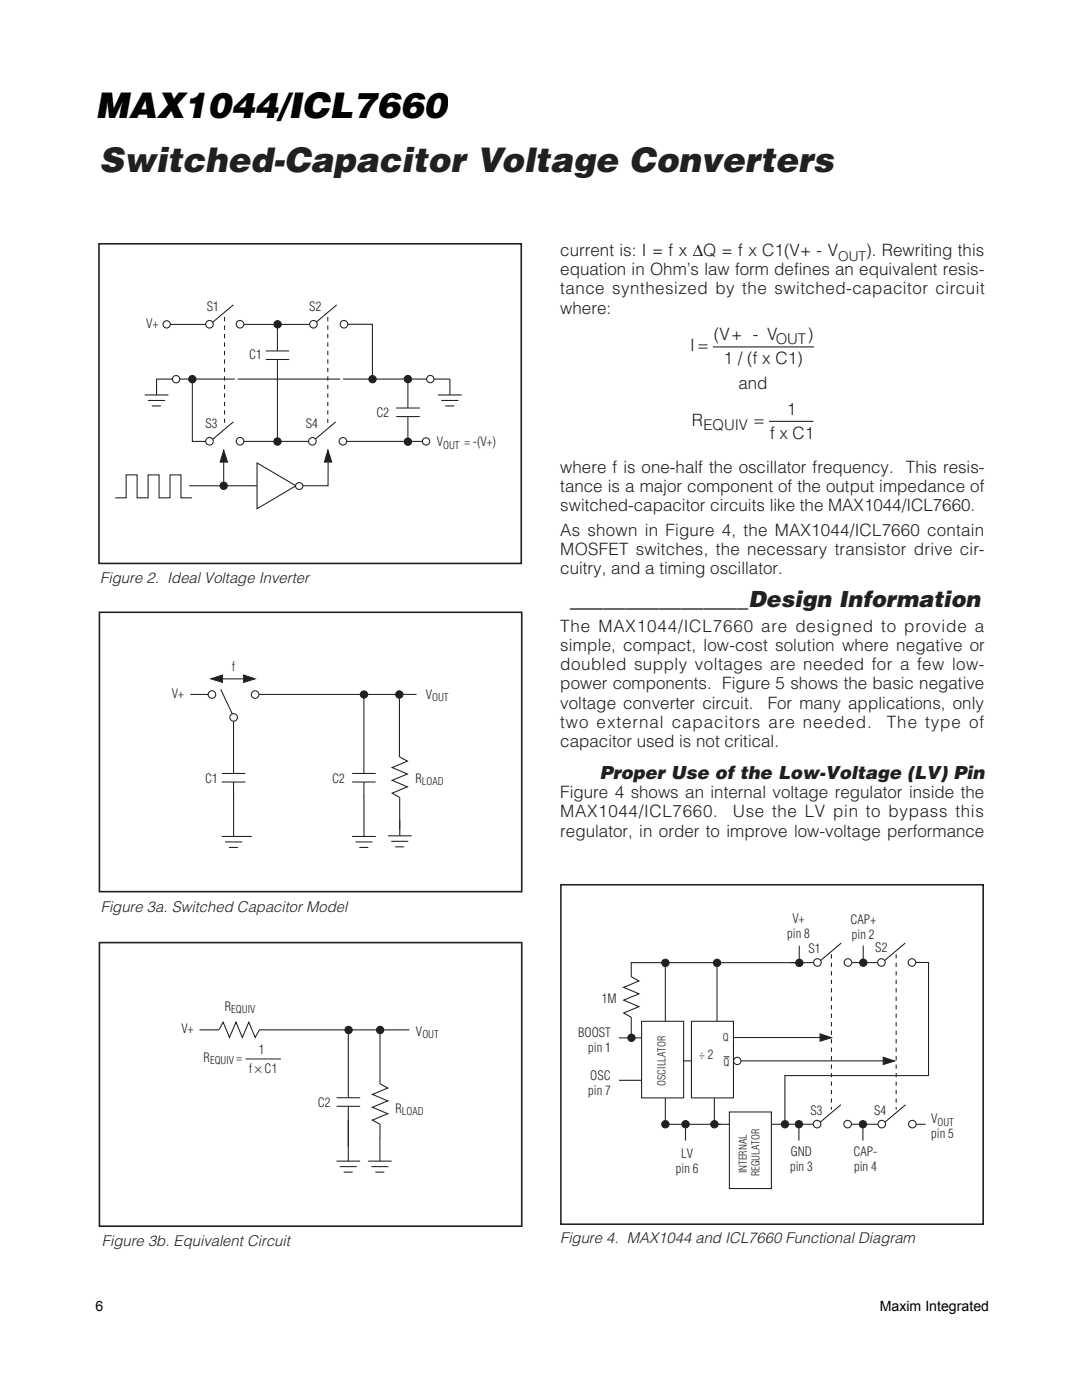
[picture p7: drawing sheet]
<svg xmlns="http://www.w3.org/2000/svg" width="216mm" height="279mm" viewBox="0 0 216 279" stroke-linecap="round" stroke-linejoin="round" font-family="sans-serif">
<path d="M142.2 69.2h20.2M153.4 84.1h8.9" fill="none" stroke="#231f20" stroke-width=".21"/>
<g fill="#fff">
<path d="M169 252.3h27v3.1h-27z"/>
<path d="M19.9 48.8h84v63.5h-84z"/>
</g>
<path d="M38.3 99.3l-2.2 .1v-4.6h-2.2v4.5l-2.2 .1v-4.6h-2.1v4.5l-2.2 .1v-4.6h-2.2v4.5l-2.2 .1" fill="none" stroke="#231f20" stroke-width=".21"/>
<circle cx="38.4" cy="75.7" r=".73" fill="#231f20"/>
<circle cx="38.4" cy="75.7" r=".73" fill="none" stroke="#231f20" stroke-width=".21"/>
<circle cx="55.4" cy="64.7" r=".73" fill="#231f20"/>
<circle cx="55.4" cy="64.7" r=".73" fill="none" stroke="#231f20" stroke-width=".21"/>
<circle cx="44.6" cy="96.9" r=".73" fill="#231f20"/>
<circle cx="44.6" cy="96.9" r=".73" fill="none" stroke="#231f20" stroke-width=".21"/>
<circle cx="55.4" cy="88.1" r=".73" fill="#231f20"/>
<circle cx="55.4" cy="88.1" r=".73" fill="none" stroke="#231f20" stroke-width=".21"/>
<circle cx="81.4" cy="75.7" r=".73" fill="#231f20"/>
<circle cx="81.4" cy="75.7" r=".73" fill="none" stroke="#231f20" stroke-width=".21"/>
<circle cx="81.4" cy="88.1" r=".73" fill="#231f20"/>
<circle cx="81.4" cy="88.1" r=".73" fill="none" stroke="#231f20" stroke-width=".21"/>
<circle cx="85.9" cy="75.7" r=".73" fill="#fff"/>
<circle cx="85.9" cy="75.7" r=".73" fill="none" stroke="#231f20" stroke-width=".21"/>
<circle cx="33.3" cy="64.7" r=".73" fill="#fff"/>
<g fill="none" stroke="#231f20" stroke-width=".21">
<path d="M38.4 75.7v12.4h3.4M87.5 78.8h4.6M88.1 79.9h3.3M89.8 75.7v3.1M46.6 84.2l-4.6 3.8M67 84.2l-4.6 3.8M88.9 81h1.7"/>
<circle cx="33.3" cy="64.7" r=".73"/>
</g>
<circle cx="41.8" cy="88.1" r=".76" fill="#fff"/>
<circle cx="41.8" cy="88.1" r=".76" fill="none" stroke="#231f20" stroke-width=".21"/>
<circle cx="47.9" cy="88.1" r=".76" fill="#fff"/>
<circle cx="47.9" cy="88.1" r=".76" fill="none" stroke="#231f20" stroke-width=".21"/>
<circle cx="62.3" cy="88.1" r=".76" fill="#fff"/>
<circle cx="62.3" cy="88.1" r=".76" fill="none" stroke="#231f20" stroke-width=".21"/>
<circle cx="68.4" cy="88.1" r=".76" fill="#fff"/>
<g fill="none" stroke="#231f20" stroke-width=".21">
<path d="M34 64.7h7.8M46.6 60.8l-4.6 3.9M67.2 60.8l-4.6 3.9M48.7 88.1h12.9M69.2 88.1h15.8"/>
<circle cx="68.4" cy="88.1" r=".76"/>
</g>
<circle cx="41.8" cy="64.7" r=".76" fill="#fff"/>
<circle cx="41.8" cy="64.7" r=".76" fill="none" stroke="#231f20" stroke-width=".21"/>
<circle cx="47.9" cy="64.7" r=".76" fill="#fff"/>
<g fill="none" stroke="#231f20" stroke-width=".21">
<path d="M48.7 64.7h13.8"/>
<circle cx="47.9" cy="64.7" r=".76"/>
</g>
<circle cx="62.5" cy="64.7" r=".76" fill="#fff"/>
<circle cx="62.5" cy="64.7" r=".76" fill="none" stroke="#231f20" stroke-width=".21"/>
<circle cx="68.6" cy="64.7" r=".76" fill="#fff"/>
<g fill="none" stroke="#231f20" stroke-width=".21">
<path d="M53.1 70h4.5M53.1 71.7h4.5M55.4 64.7v5.4M55.4 71.7v15.7M81.4 76.4v5.1M79.1 81.4h4.6M79.1 83.1h4.6M81.4 83.1v4.9"/>
<circle cx="68.6" cy="64.7" r=".76"/>
</g>
<path d="M44.6 89.9l.8 2.3h-1.5z" fill="#231f20"/>
<path d="M44.6 89.9l.8 2.3h-1.5z" fill="none" stroke="#231f20" stroke-width=".21"/>
<path d="M65.4 89.9l.8 2.3h-1.5z" fill="#231f20"/>
<path d="M69.4 64.7h4.9v10.9M65.4 89.9l.8 2.3h-1.5z" fill="none" stroke="#231f20" stroke-width=".21"/>
<path d="M44.8 63.3v21.1M65.4 63.3v21.2" fill="none" stroke="#231f20" stroke-width=".21" stroke-dasharray=".8 .8" stroke-linecap="butt"/>
<circle cx="74.3" cy="75.7" r=".73" fill="#231f20"/>
<g fill="none" stroke="#231f20" stroke-width=".21">
<path d="M28.9 78.8h4.6M29.6 79.9h3.3M46.8 75.7h-15.6v3.1M47.4 75.7h20.5M68.5 75.7h16.6M86.6 75.7h3.2M30.4 81h1.6M44.6 91.4v4.8M65.5 91.4v5.5l-27.7 .1"/>
<circle cx="74.3" cy="75.7" r=".73"/>
</g>
<path d="M51.3 92.4l7.7 4.6-7.7 4.5z" fill="#fff"/>
<path d="M51.3 92.4l7.7 4.6-7.7 4.5z" fill="none" stroke="#231f20" stroke-width=".21"/>
<circle cx="59.7" cy="97" r=".71" fill="#fff"/>
<circle cx="59.7" cy="97" r=".71" fill="none" stroke="#231f20" stroke-width=".21"/>
<circle cx="35.1" cy="75.7" r=".73" fill="#fff"/>
<circle cx="35.1" cy="75.7" r=".73" fill="none" stroke="#231f20" stroke-width=".21"/>
<circle cx="85" cy="88.1" r=".73" fill="#fff"/>
<circle cx="85" cy="88.1" r=".73" fill="none" stroke="#231f20" stroke-width=".21"/>
<path d="M19.7 48.7h84.3v63.7h-84.3z" fill="none" stroke="#231f20" stroke-width=".32"/>
<g fill="#fff">
<path d="M19.6 113.9h85.1v6.8h-85.1z"/>
<path d="M20 122.4h83.9v55.4h-83.9z"/>
</g>
<g fill="none" stroke="#231f20" stroke-width=".21">
<path d="M38 138.6h3.6M44 137.6l2.4 4.9M44.4 135.5h4.2M51.7 138.6h31.4M72.6 139.3v15.1M44.3 154.4h4.6M44.3 156.1h4.6M46.6 143.9v10.5M46.6 156.1v10.9M70.3 154.4h4.6M70.3 156.1h4.6M72.6 156.1v10.9"/>
<path d="M44.3 166.9h5.9M45 168h3.2M45.8 169.1h1.6M70.3 166.9h4.6M71 168h3.3M71.8 169.1h1.6M77.5 166.8h4.6M78.1 167.9h3.3M78.9 169h1.7M79.8 163.6v3.2"/>
</g>
<circle cx="42.3" cy="138.6" r=".76" fill="#fff"/>
<circle cx="42.3" cy="138.6" r=".76" fill="none" stroke="#231f20" stroke-width=".21"/>
<circle cx="50.9" cy="138.6" r=".76" fill="#fff"/>
<circle cx="50.9" cy="138.6" r=".76" fill="none" stroke="#231f20" stroke-width=".21"/>
<circle cx="46.6" cy="143.2" r=".76" fill="#fff"/>
<g fill="none" stroke="#231f20" stroke-width=".21">
<path d="M79.7 139.4v11.7M79.8 151.1l1.5 .8-3.1 1.3 3.1 1.3-3.1 1.2 3.1 1.3-3.1 1.3 1.6 .9v6.4"/>
<circle cx="46.6" cy="143.2" r=".76"/>
</g>
<path d="M42.1 135.5l2.3-.8v1.5z" fill="#231f20"/>
<path d="M42.1 135.5l2.3-.8v1.5z" fill="none" stroke="#231f20" stroke-width=".21"/>
<path d="M48.6 134.7l2.3 .8-2.3 .7z" fill="#231f20"/>
<path d="M48.6 134.7l2.3 .8-2.3 .7z" fill="none" stroke="#231f20" stroke-width=".21"/>
<circle cx="72.6" cy="138.6" r=".73" fill="#231f20"/>
<circle cx="72.6" cy="138.6" r=".73" fill="none" stroke="#231f20" stroke-width=".21"/>
<circle cx="79.7" cy="138.6" r=".73" fill="#231f20"/>
<g fill="none" stroke="#231f20" stroke-width=".21">
<path d="M39.8 205.5h3.9M43.7 205.5l.8-1.5 1.3 3 1.3-3 1.3 3 1.2-3 1.3 3 .9-1.5M51.7 205.5h30M67.2 219.1h4.6M69.5 206.3v12.8M75.8 205.5v10.8l1.6 .8-3.1 1.3 3.1 1.3-3.1 1.3 3.1 1.3-3.1 1.2 1.5 .9v7.4M67.2 231.7h4.6M67.2 220.8h4.6M67.9 232.8h3.2M68.6 233.9h1.7M69.5 220.8v11M73.5 231.7h4.6"/>
<path d="M74.2 232.8h3.2M75 233.9h1.6"/>
<circle cx="79.7" cy="138.6" r=".73"/>
</g>
<path d="M19.8 122.2h84.3v55.7h-84.3z" fill="none" stroke="#231f20" stroke-width=".32"/>
<path d="M49 211.3h7" fill="none" stroke="#231f20" stroke-width=".2"/>
<circle cx="69.6" cy="205.6" r=".73" fill="#231f20"/>
<circle cx="69.6" cy="205.6" r=".73" fill="none" stroke="#231f20" stroke-width=".21"/>
<circle cx="75.9" cy="205.6" r=".73" fill="#231f20"/>
<g fill="none" stroke="#231f20" stroke-width=".21">
<path d="M126 194.9l1.5 .9-3.1 1.2 3.1 1.3-3.1 1.3 3.1 1.3-3.1 1.3 1.6 .8M159.7 192.1h-33.7v2.8M126 203v4.1"/>
<circle cx="75.9" cy="205.6" r=".73"/>
</g>
<path d="M19.8 188.1h84.3v56.6h-84.3z" fill="none" stroke="#231f20" stroke-width=".32"/>
<circle cx="159.5" cy="192.2" r=".73" fill="#231f20"/>
<circle cx="159.5" cy="192.2" r=".73" fill="none" stroke="#231f20" stroke-width=".21"/>
<circle cx="143.1" cy="192.2" r=".73" fill="#231f20"/>
<g fill="none" stroke="#231f20" stroke-width=".21">
<path d="M170 192.1h5.9M180.6 188.2l-4.5 3.9"/>
<circle cx="143.1" cy="192.2" r=".73"/>
</g>
<circle cx="175.9" cy="192.1" r=".76" fill="#fff"/>
<circle cx="175.9" cy="192.1" r=".76" fill="none" stroke="#231f20" stroke-width=".21"/>
<circle cx="182" cy="192.1" r=".76" fill="#fff"/>
<g fill="none" stroke="#231f20" stroke-width=".21">
<path d="M157.8 192.1h5.3M167.9 188.2l-4.6 3.9"/>
<circle cx="182" cy="192.1" r=".76"/>
</g>
<circle cx="163.1" cy="192.1" r=".76" fill="#fff"/>
<circle cx="163.1" cy="192.1" r=".76" fill="none" stroke="#231f20" stroke-width=".21"/>
<circle cx="169.2" cy="192.1" r=".76" fill="#fff"/>
<g fill="none" stroke="#231f20" stroke-width=".21">
<path d="M154 224.4h9M167.8 220.5l-4.6 3.8"/>
<circle cx="169.2" cy="192.1" r=".76"/>
</g>
<circle cx="163" cy="224.3" r=".76" fill="#fff"/>
<circle cx="163" cy="224.3" r=".76" fill="none" stroke="#231f20" stroke-width=".21"/>
<circle cx="169.1" cy="224.3" r=".76" fill="#fff"/>
<g fill="none" stroke="#231f20" stroke-width=".21">
<path d="M169.9 224.4h6M180.7 220.5l-4.6 3.8"/>
<circle cx="169.1" cy="224.3" r=".76"/>
</g>
<circle cx="176" cy="224.3" r=".76" fill="#fff"/>
<circle cx="176" cy="224.3" r=".76" fill="none" stroke="#231f20" stroke-width=".21"/>
<circle cx="182" cy="224.3" r=".76" fill="#fff"/>
<circle cx="182" cy="224.3" r=".76" fill="none" stroke="#231f20" stroke-width=".21"/>
<path d="M178.8 190.4v31.1" fill="none" stroke="#231f20" stroke-width=".21" stroke-dasharray=".8 .8" stroke-linecap="butt"/>
<path d="M176.2 211l2.3 .7-2.3 .8z" fill="#231f20"/>
<path d="M159.5 188.7v3.4M123.5 207.1h4.5M123.5 215.6h4.5M176.2 211l2.3 .7-2.3 .8z" fill="none" stroke="#231f20" stroke-width=".21"/>
<circle cx="172.3" cy="192.1" r=".73" fill="#231f20"/>
<g fill="none" stroke="#231f20" stroke-width=".21">
<path d="M143.1 192.1v11.7M172.2 188.7v3.4"/>
<circle cx="172.3" cy="192.1" r=".73"/>
</g>
<circle cx="132.8" cy="192.2" r=".73" fill="#231f20"/>
<circle cx="132.8" cy="192.2" r=".73" fill="none" stroke="#231f20" stroke-width=".21"/>
<circle cx="126" cy="207.1" r=".73" fill="#231f20"/>
<g fill="none" stroke="#231f20" stroke-width=".21">
<path d="M132.8 192.1v11.7"/>
<circle cx="126" cy="207.1" r=".73"/>
</g>
<circle cx="142.6" cy="224.4" r=".73" fill="#231f20"/>
<circle cx="142.6" cy="224.4" r=".73" fill="none" stroke="#231f20" stroke-width=".21"/>
<circle cx="156.6" cy="224.4" r=".73" fill="#231f20"/>
<circle cx="156.6" cy="224.4" r=".73" fill="none" stroke="#231f20" stroke-width=".21"/>
<circle cx="159.4" cy="224.4" r=".73" fill="#231f20"/>
<circle cx="159.4" cy="224.4" r=".73" fill="none" stroke="#231f20" stroke-width=".21"/>
<circle cx="136.8" cy="224.4" r=".73" fill="#231f20"/>
<g fill="none" stroke="#231f20" stroke-width=".21">
<path d="M182.7 192.1h2.6v22.6h-28.7v8.9M142.5 219.1v5.3M136.8 225.1v2.5M159.4 225.1v2.5"/>
<circle cx="136.8" cy="224.4" r=".73"/>
</g>
<circle cx="172.2" cy="224.4" r=".73" fill="#231f20"/>
<g fill="none" stroke="#231f20" stroke-width=".21">
<path d="M172.2 225.1v2.5"/>
<circle cx="172.2" cy="224.4" r=".73"/>
</g>
<circle cx="132.8" cy="224.4" r=".73" fill="#231f20"/>
<g fill="none" stroke="#231f20" stroke-width=".21">
<path d="M128 203.8h8.4v15.3h-8.4zM132.8 219.1v5.3M136.4 211.7h1.6M138 203.8h8.4v15.3h-8.4zM147.9 211.7h28.3M133.5 224.4h12M145.5 221.9h8.4v15.3h-8.4z"/>
<circle cx="132.8" cy="224.4" r=".73"/>
</g>
<path d="M144.4 210.9h1.1" fill="none" stroke="#231f20" stroke-width=".2"/>
<path d="M163.6 206.3l2.3 .8-2.3 .7z" fill="#231f20"/>
<path d="M146.4 207.1h17.2M163.6 206.3l2.3 .8-2.3 .7zM182.8 224.4h1.9" fill="none" stroke="#231f20" stroke-width=".21"/>
<circle cx="147.1" cy="211.7" r=".73" fill="#fff"/>
<circle cx="147.1" cy="211.7" r=".73" fill="none" stroke="#231f20" stroke-width=".21"/>
<path d="M165.9 190.4v31.1" fill="none" stroke="#231f20" stroke-width=".21" stroke-dasharray=".8 .8" stroke-linecap="butt"/>
<path d="M111.9 176.6h84.3v67.7h-84.3z" fill="none" stroke="#231f20" stroke-width=".32"/>
<g fill="#fff">
<path d="M111.3 245.5h85.1v6.8h-85.1z"/>
<path d="M200.9 46.6h15v72.5h-15z"/>
<path d="M0 46.6h15.8v79.4h-15.8z"/>
<path d="M13.3 255.2h195.9v17.6h-195.9z"/>
</g>
<text font-size="7.1" x="19" y="23.5">MAX1044/ICL7660</text>
<text font-size="6.9" fill="#231f20" x="19.8" y="34.3">Switched-Capacitor Voltage Converters</text>
<text font-size="4.5" fill="#231f20" x="113.8" y="121.1">________________Design Information</text>
<text font-size="3.7" fill="#231f20" x="119.7" y="155.5">Proper Use of the Low-Voltage (LV) Pin</text>
<g font-size="3.4" fill="#231f20">
<text x="111.8" y="51.1">current is: I = f x ΔQ = f x C1(V+ - V</text>
<text x="172.8" y="51.1">). Rewriting this</text>
<text x="111.8" y="55">equation in Ohm’s law form defines an equivalent resis-</text>
<text x="111.8" y="58.8">tance synthesized by the switched-capacitor circuit</text>
<text x="111.8" y="62.6">where:</text>
<text x="137.7" y="70.1">I =</text>
<text x="142.5" y="67.9">(V+ - V</text>
<text x="161.2" y="67.9">)</text>
<text x="144.4" y="72.7">1 / (f x C1)</text>
<text x="147.3" y="77.7">and</text>
<text x="157" y="82.8">1</text>
<text x="138" y="85">R</text>
<text x="150.6" y="85">=</text>
<text x="153.6" y="87.6">f x C1</text>
<text x="111.8" y="94.3">where f is one-half the oscillator frequency.</text>
<text x="180.8" y="94.3">This resis-</text>
<text x="111.8" y="98.1">tance is a major component of the output impedance of</text>
<text x="111.8" y="101.9">switched-capacitor circuits like the MAX1044/ICL7660.</text>
<text x="111.8" y="107">As shown in Figure 4, the MAX1044/ICL7660 contain</text>
<text x="111.8" y="110.8">MOSFET switches, the necessary transistor drive cir-</text>
<text x="111.8" y="114.6">cuitry, and a timing oscillator.</text>
<text x="111.8" y="126.2">The MAX1044/ICL7660 are designed to provide a</text>
<text x="111.8" y="130">simple, compact, low-cost solution where negative or</text>
<text x="111.8" y="133.8">doubled supply voltages are needed for a few low-</text>
<text x="111.8" y="137.6">power components. Figure 5 shows the basic negative</text>
<text x="111.8" y="141.4">voltage converter circuit.</text>
<text x="153.2" y="141.4">For many applications, only</text>
<text x="111.8" y="145.2">two external capacitors are needed.</text>
<text x="111.8" y="149">capacitor used is not critical.</text>
<text x="177" y="145.2">The type of</text>
<text x="111.8" y="159.3">Figure 4 shows an internal voltage regulator inside the</text>
<text x="111.8" y="163.1">MAX1044/ICL7660.</text>
<text x="111.8" y="167">regulator, in order to improve low-voltage performance</text>
<text x="146.2" y="163.1">Use the LV pin to bypass this</text>
</g>
<g font-size="3" fill="#231f20">
<text x="154.8" y="68.7">OUT</text>
<text x="140.4" y="85.8">EQUIV</text>
<text x="20" y="116.4">Figure 2. Ideal Voltage Inverter</text>
<text x="20.1" y="181.9">Figure 3a. Switched Capacitor Model</text>
<text x="20.3" y="248.7">Figure 3b. Equivalent Circuit</text>
<text x="111.8" y="248.1">Figure 4. MAX1044 and ICL7660 Functional Diagram</text>
</g>
<g font-size="2.8">
<text x="19" y="261.6">6</text>
<text x="175.6" y="261.6">Maxim Integrated</text>
</g>
<text font-size="2.7" fill="#231f20" x="167.2" y="52">OUT</text>
<g font-size="2.5" fill="#231f20">
<text x="29.2" y="65.5">V+</text>
<text x="41.3" y="62.1">S1</text>
<text x="61.7" y="62.1">S2</text>
<text x="49.7" y="71.6">C1</text>
<text x="75.1" y="83.2">C2</text>
<text x="41" y="85.5">S3</text>
<text x="61" y="85.5">S4</text>
<text x="87.2" y="89.1">V</text>
<text x="92.7" y="89.1">= -(V+)</text>
<text x="46.3" y="134">f</text>
<text x="34.3" y="139.3">V+</text>
<text x="85" y="139.5">V</text>
<text x="40.9" y="156.2">C1</text>
<text x="66.3" y="156.2">C2</text>
<text x="82.9" y="156.2">R</text>
<text x="158.1" y="184.2">V+</text>
<text x="169.7" y="184.4">CAP+</text>
<text x="157.1" y="187.2">pin 8</text>
<text x="161.3" y="190.2">S1</text>
<text x="170" y="187.4">pin 2</text>
<text x="174.7" y="190">S2</text>
<text x="44.9" y="201.7">R</text>
<text x="120.1" y="200.3">1M</text>
<text x="36.2" y="206.2">V+</text>
<text x="83" y="206.7">V</text>
<text x="115.4" y="206.9">BOOST</text>
<text x="117.4" y="209.9">pin 1</text>
<text x="40.6" y="211.9">R</text>
<text x="47.2" y="211.9">=</text>
<text x="49.7" y="214.1">f × C1</text>
<text x="51.6" y="210.4">1</text>
<text x="117.8" y="215.5">OSC</text>
<text x="139.5" y="211.4">÷ 2</text>
<text x="63.4" y="221">C2</text>
<text x="117.4" y="218.5">pin 7</text>
<text x="78.9" y="222.1">R</text>
<text x="161.7" y="222.6">S3</text>
<text x="174.4" y="222.6">S4</text>
<text x="185.8" y="224.2">V</text>
<text x="185.8" y="227.2">pin 5</text>
<text x="135.9" y="231.2">LV</text>
<text x="157.7" y="233.7">pin 3</text>
<text x="157.8" y="230.8">GND</text>
<text x="170.3" y="230.8">CAP-</text>
<text x="170.4" y="233.7">pin 4</text>
<text x="134.9" y="234.2">pin 6</text>
</g>
<g font-size="2.1" fill="#231f20">
<text x="88.4" y="89.5">OUT</text>
<text x="86.2" y="140">OUT</text>
<text x="84.2" y="156.6">LOAD</text>
<text x="46.1" y="202.2">EQUIV</text>
<text x="84.3" y="207.2">OUT</text>
<text x="144.2" y="207.7">Q</text>
<text x="41.9" y="212.3">EQUIV</text>
<text x="144.4" y="212.8">Q</text>
<text x="132.8" y="216.7" transform="rotate(-90 132.8 216.7)">OSCILLATOR</text>
<text x="80.2" y="222.5">LOAD</text>
<text x="187.1" y="224.6">OUT</text>
<text x="149" y="234.1" transform="rotate(-90 149 234.1)">INTERNAL</text>
<text x="151.5" y="234.8" transform="rotate(-90 151.5 234.8)">REGULATOR</text>
</g>
</svg>
